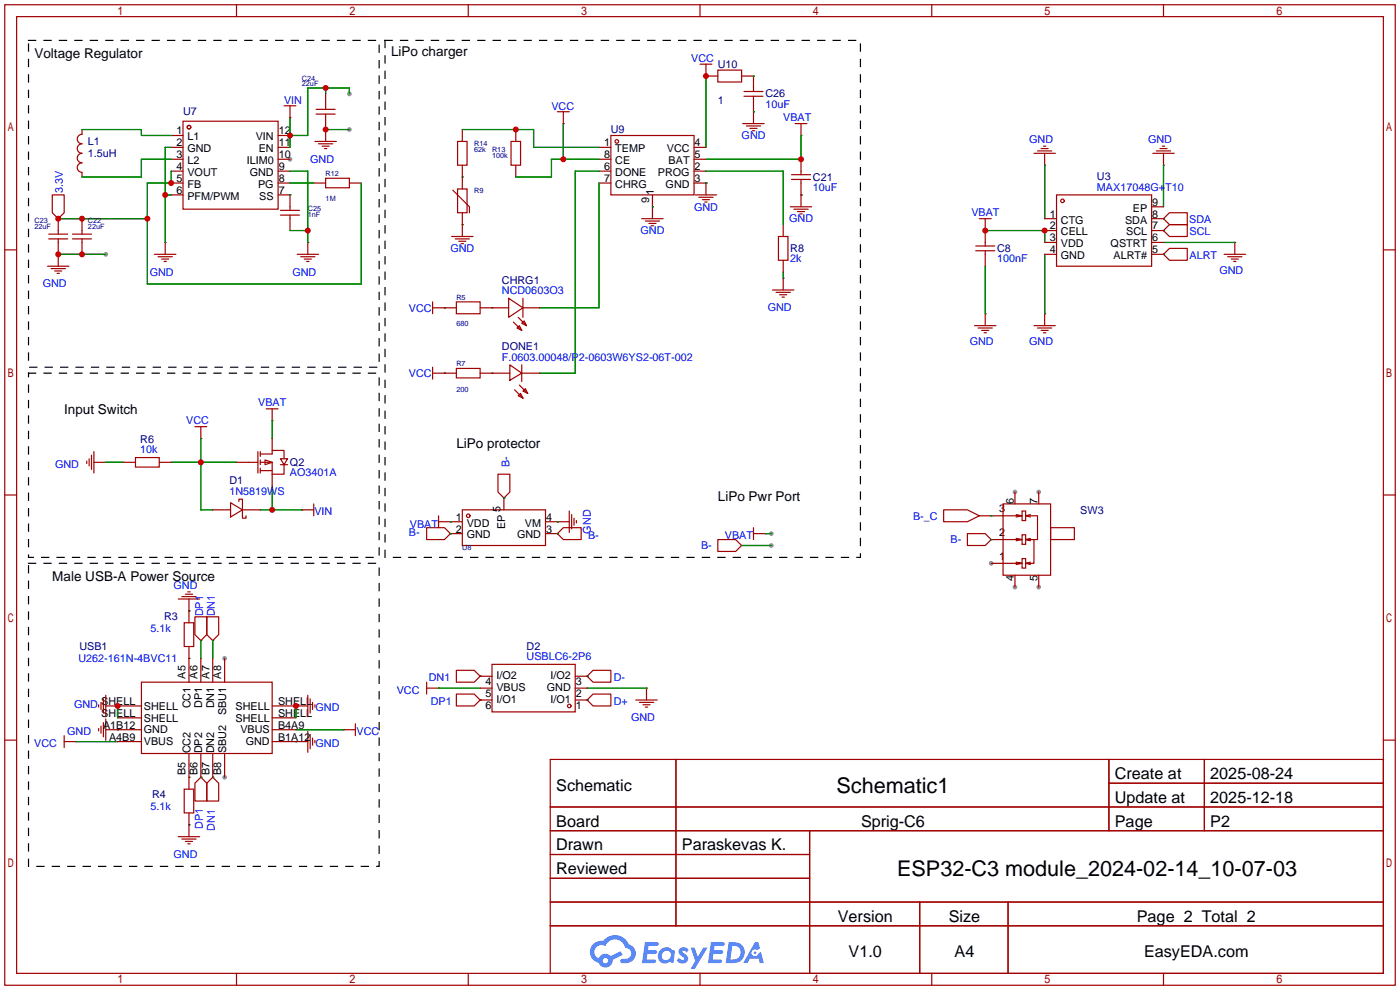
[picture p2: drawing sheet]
<svg xmlns="http://www.w3.org/2000/svg" width="299mm" height="212mm" viewBox="0 0 299 212" stroke-linecap="round" stroke-linejoin="round" font-family="sans-serif">
<g fill="#999">
<circle cx="62" cy="34" r=".51"/>
<circle cx="48" cy="140.7" r=".51"/>
<circle cx="48" cy="166.1" r=".51"/>
<circle cx="222" cy="125.5" r=".51"/>
<circle cx="216.9" cy="125.5" r=".51"/>
<circle cx="211.8" cy="120.4" r=".51"/>
<circle cx="222" cy="105.2" r=".51"/>
<circle cx="216.9" cy="105.2" r=".51"/>
<circle cx="164.8" cy="114" r=".51"/>
<circle cx="74.7" cy="20.1" r=".51"/>
<circle cx="22.6" cy="54.4" r=".51"/>
<circle cx="164.8" cy="116.6" r=".51"/>
<circle cx="74.7" cy="27.7" r=".51"/>
</g>
<g fill="none" stroke="#a10000" stroke-width=".25">
<path d="M1 1h297.2v209.6h-297.2zM3.6 3.6h292.1v204.4h-292.1zM50.5 1v2.6M100.1 1v2.6M149.6 1v2.6M199.1 1v2.6M248.7 1v2.6M1 53.4h2.6M295.7 53.4h2.5M1 105.8h2.6M295.7 105.8h2.5M1 158.2h2.6"/>
<path d="M295.7 158.2h2.5M117.6 162.3h178.1v45.7h-178.1zM117.6 172.5h178.1M117.6 177.5h178.1M144.5 162.3v35.6M173 177.5v30.5M237 162.3v15.2M237 167.4h58.7M257.4 162.3v15.2M117.6 182.6h55.4M117.6 192.8h178.1M117.6 187.7h55.4"/>
<path d="M117.6 197.9h178.1M196.6 192.8v15.2M215.4 192.8v15.2M50.5 208v2.6M100.1 208v2.6M149.6 208v2.6M199.1 208v2.6M248.7 208v2.6"/>
</g>
<g fill="#5487ff">
<path d="M145.3 202.7a1.3 1.3 0 0 1 1.9 .3l-.4 .6a.54 .54 0 0 0-.9-.2l.1 .2a1.34 1.34 0 0 1 .9 1.8 1.47 1.47 0 0 1-2.3-.1l.5-.6 .8 .5a.31 .31 0 0 0 .4-.3 .31 .31 0 0 0-.3-.4 1.12 1.12 0 0 1-.7-1.8z"/>
<path d="M147.6 202.5h.9l.6 2 1.2-2h.9l-2.7 4.6h-.9l1-1.7z"/>
<path d="M137.8 201.4h1.7a1.31 1.31 0 0 1 1.2 .2 .4 .4 0 0 1-.3 .5l-1.8 .1-.1 .9h1.6a.4 .4 0 0 1 .4 .4 .4 .4 0 0 1-.5 .4h-1.6l-.2 1.2h1.4a.46 .46 0 0 1 .5 0 .46 .46 0 0 1 .1 .5l-.4 .2h-2.6z"/>
<path d="M151.9 201.4h1.7a1.32 1.32 0 0 1 1.2 .2 .39 .39 0 0 1-.3 .5l-1.8 .1-.1 .9h1.6a.4 .4 0 0 1 .4 .4 .4 .4 0 0 1-.4 .4h-1.7l-.2 1.2h1.4a.46 .46 0 0 1 .5 0 .46 .46 0 0 1 .1 .5l-.4 .2h-2.6z"/>
<path d="M161.3 201.4h.8l.3 1.3-.6 .4a.75 .75 0 0 0-1.1 .3 .75 .75 0 0 0 .5 1 .75 .75 0 0 0 .9-.7l.5-.2 .6 2.3h-.8l-.3-.9h-1.8l-.5 .9h-1z"/>
<path d="M155.7 201.4l-.6 4.4h1.5a2.27 2.27 0 0 0 2.6-2.2 2.27 2.27 0 0 0-2.7-2.2zM156.5 202.1a1.5 1.5 0 0 1 1.8 1.6 1.5 1.5 0 0 1-1.9 1.4h-.3z"/>
<path d="M141.2 203a1.6 1.6 0 0 0-.3 2.3 1.6 1.6 0 0 0 2.3 .2l.7 .3 .3-2.4-.1-.3-.5-.1a1.58 1.58 0 0 0-2.4 0zM141.8 203.5a.98 .98 0 0 1 1.6 .4 .98 .98 0 0 1-1.1 1.3 .94 .94 0 0 1-.9-.7 .94 .94 0 0 1 .4-1z"/>
<path d="M126.8 201.8a2.37 2.37 0 0 0 1.1 4 1.54 1.54 0 0 0 1.8 1 1.54 1.54 0 0 0 1.2-1.6l2.2-1.1-.5-.8-2 1a1.57 1.57 0 0 0-2.7 .5 1.5 1.5 0 0 1-.7-2.1 1.5 1.5 0 0 1 2.2-.5 2.23 2.23 0 0 1 2.3-1.4 2.23 2.23 0 0 1 2 1.8 1.16 1.16 0 0 1 1.2 1.1 1.16 1.16 0 0 1-1.1 1.2h-.7a.47 .47 0 0 0-.5 .4 .47 .47 0 0 0 .4 .5 2.17 2.17 0 0 0 2.5-.9 2.17 2.17 0 0 0-.3-2.7l-.8-.4a3.2 3.2 0 0 0-5.5-.7l-1.1 .1zM128.8 205.3a.6 .6 0 0 1 1.2 0 .6 .6 0 0 1-1.2 0z"/>
<circle cx="161.4" cy="203.6" r=".28"/>
</g>
<g fill="none" stroke="#a10000" stroke-width=".25">
<path d="M149.6 13.7h2.5M150.9 16.3h.1M150.9 13.7v2.6M150.9 16.3h2.5M153.4 15h5.1v2.5h-5.1zM158.5 16.3h2.5v3.3M159 19.6h4.1M17.5 27.7v1a1.02 1.02 0 0 0-1 1 1.02 1.02 0 0 0 1 1 1.02 1.02 0 0 0-1 1.1 1.02 1.02 0 0 0 1 1 1.02 1.02 0 0 0-1 1 1.02 1.02 0 0 0 1 1 1.02 1.02 0 0 0-1 1 1.02 1.02 0 0 0 1 1v1M36.6 29h2.5M36.6 31.5h2.5M36.6 34h2.5M36.6 36.6h2.5"/>
<path d="M36.6 39.1h2.5M39.1 25.9h20.3v18.8h-20.3zM59.4 29h2.6M59.4 31.5h2.6M59.4 34h2.6M59.4 36.6h2.6M59.4 39.1h2.6M60.7 22.6h2.5M62 25.1h.1M62 22.6v2.5M67.1 39.1h2.5M67.3 30.2h4.6"/>
<path d="M67.6 24.4h4M67.6 23.4h4M68.1 30.7h3M68.8 31.2h1.6M69.3 31.8h.5M69.6 38.1h5.1v2h-5.1zM69.6 27.7h.1M69.6 20.1v3.3M69.6 24.4v5.8M74.7 39.1h2.5M97.8 30.2h2v5.1h-2zM98.8 27.7v2.5"/>
<path d="M98.8 35.3v5.1M109.2 30.2h2.1v5.1h-2.1zM110.2 27.7v2.5M110.2 35.3v2.5M119.1 23.9h2.6M120.4 26.4h.1M120.4 23.9v2.5M128 31.5h2.6M128 34h2.6M128 36.6h2.6M128 39.1h2.6M130.6 29h17.7v12.7h-17.7z"/>
<path d="M148.3 31.5h2.6M148.3 34h2.6M148.3 36.6h2.6M148.3 39.1h2.6M150.9 39.1h.1M150.9 39.1v2.6M158.7 26.4h4.6M159 20.6h4.1M159.5 26.9h3.1M160.3 27.4h1.5M160.8 27.9h.5M161 23.9h.1"/>
<path d="M161 20.6v5.8M169.2 38.4h4M169.2 37.3h4M169.9 26.4h2.6M171.2 29h.1M171.2 26.4v2.6M171.2 34v3.3M171.2 38.4v5.8M221 32.8h4.6M221.7 32.3h3.1M222.5 31.8h1.5M223 31.2h.5"/>
<path d="M223.3 35.3h.1M223.3 32.8v2.5M246.4 32.8h4.6M247.1 32.3h3.1M247.9 31.8h1.5M248.4 31.2h.5M248.7 35.3h.1M248.7 32.8v2.5M10.2 56.9h4.5M10.4 51.1h4.1M10.4 50h4.1M10.9 57.4h3.1"/>
<path d="M11.2 41.7h2.5v3.8l-1.3 1.2-1.2-1.2zM11.7 57.9h1.5M12.2 58.4h.5M12.4 54.4h.1M12.4 46.7h.1M12.4 46.7v3.3M12.4 51.1v5.8M15.5 51.1h4.1M15.5 50h4.1M17.5 46.7v3.3M17.5 51.1v3.3M33 54.4h4.6"/>
<path d="M33.8 54.9h3M34.5 55.4h1.6M35.1 55.9h.5M35.3 51.8h.1M35.3 51.8v2.6M36.6 41.7h2.5M59.4 41.7h2.6v3.3M59.9 46h4.1M59.9 45h4.1M62 46v3.3M63.5 54.4h4.6M64.3 54.9h3"/>
<path d="M65 55.4h1.5M65.5 55.9h.5M65.8 51.8h.1M65.8 51.8v2.6M96.5 50.5h4.6M96.8 40.6l3.5 3.6v1.3M97.3 51.1h3M97.8 40.4h2v5.1h-2zM98 51.6h1.6M98.6 52.1h.5M98.8 48h.1M98.8 45.5v5"/>
<path d="M137.2 46.7h4.5M137.9 47.2h3.1M138.7 47.8h1.5M139.2 48.3h.5M139.4 44.2h.1M139.4 41.7v5M148.6 41.7h4.6M149.4 42.2h3M150.1 42.7h1.5M150.6 43.2h.5M166.4 50.5h2v5.1h-2zM167.4 59.4h.1"/>
<path d="M167.4 48v2.5M167.4 55.6v2.6M167.4 59.4v2.6M168.9 44.2h4.6M169.7 44.7h3M170.4 45.2h1.6M170.9 45.7h.5M171.2 41.7h.1M208.5 53.6h4.1M208.5 52.6h4.1M209.3 46.7h2.5M210.6 49.3h.1"/>
<path d="M210.6 46.7v5.9M210.6 53.6v3.3M223.3 46.7h2.5M223.3 54.4h2.5M223.3 49.3h2.5M223.3 51.8h2.5M225.8 41.7h20.3v15.2h-20.3zM246.1 44.2h2.6M246.1 46.7h2.6M246.1 54.4h2.6M246.1 49.3h2.6M246.1 51.8h2.6"/>
<path d="M248.7 46.7h.1M248.7 49.3h.1M248.7 54.4h.1M249.9 45.5h3.8v2.5h-3.8l-1.2-1.3zM249.9 48h3.8v2.5h-3.8l-1.2-1.2zM249.9 53.1h3.8v2.5h-3.8l-1.2-1.2zM261.6 54.4h4.6M262.4 54.9h3M263.1 55.4h1.6M263.7 55.9h.5M263.9 51.8h.1M263.9 51.8v2.6"/>
<path d="M92.5 65.8h5M92.5 64.5v2.6M92.5 78.5v2.5M92.5 79.8h5M95 65.8h.1M95 79.8h.1M97.5 64.5h5.1v2.6h-5.1zM97.5 78.7h5.1v2.1h-5.1zM102.6 65.8h6.1M102.6 79.8h6.4M108.7 63.8l3.1 2-3.1 2zM109 78l2.5 1.8-2.5 1.5z"/>
<path d="M109.7 68.8l1.8 1.8M110.5 70.1l.5-.5 .5 1zM110.7 67.8l1.8 1.8M111.5 69.1l.5-.5 .5 1zM111.5 79.8h3.8M111.5 78v3.5M111.8 65.8h3.5M111.8 63.8v4M165.1 62h4.6M165.9 62.5h3M166.6 63h1.5M167.1 63.5h.5"/>
<path d="M208.3 69.6h4.6M209 70.1h3.1M209.8 70.6h1.5M210.3 71.1h.5M210.6 67.1h.1M210.6 67.1v2.5M221 69.6h4.6M221.7 70.1h3.1M222.5 70.6h1.5M223 71.1h.5M223.3 67.1h.1M223.3 67.1v2.5"/>
<path d="M18.5 98.6v.5M19 98v1.6M19.6 97.3v3M20.1 98.8h2.5M20.1 96.5v4.6M22.6 98.8h.1M26.4 98.8h2.6M29 97.8h5v2h-5zM34 98.8h2.6M41.7 91.2h2.5M42.9 93.7h.1M42.9 91.2v2.5"/>
<path d="M50.5 98.8h4.6M55.1 96.5v4.6M55.6 97h2.6v-.7h2.5v1.7M55.6 98.8h2.6v2.5M55.6 96.5v1M55.6 98.3v1M56.6 98.3l1.6 .5-1.6 .5zM56.9 87.4h2.5M58.2 89.9h.1M58.2 87.4v2.5M58.2 93.7v2.6M59.9 98h1.6l-.8 1.3z"/>
<path d="M59.9 99.3h1.6M60.7 99.3v2h-2.5M110 83.3l1.8 1.8M111 82.3l1.8 1.8M111.3 84.1l.5 1-1.1-.5zM111.8 83.6l.5-.5 .5 1zM45.5 109h3.8M49.3 107.4l2.5 1.6-2.5 1.5zM51.1 107.2v-.5h.7v4h.8v-.5M51.8 109h3.8M55.6 100.6h2.6M55.6 100.1v1"/>
<path d="M58.2 101.3v2.6M64.5 109h.1M64.5 109h2.6M67.1 107.7v2.5M91.2 112.8h3.8l1.3 1.2-1.3 1.3h-3.8zM93.7 111.5h5.1M93.7 110.2v2.6M96.3 114h.1M96.3 111.5h.1M96.3 114h2.5M98.8 109h17.8v7.6h-17.8zM106.4 101.3h2.6v3.9l-1.3 1.2-1.3-1.2z"/>
<path d="M107.7 106.4h.1M107.7 106.4v2.6M116.6 114h2.5M116.6 111.5h5.1M119.1 114l1.3-1.2h3.8v2.5h-3.8zM119.1 114h.1M119.1 111.5h.1M121.7 109.2v4.6M122.2 110v3M122.7 110.7v1.6M123.2 111.3v.5M153.4 115.3h3.8l1.3 1.3-1.3 1.3h-3.8z"/>
<path d="M158.5 116.6h.1M161 114h2.6M161 112.8v2.5M163.6 114h.1M201.7 109h5.1l2.5 1.2-2.5 1.3h-5.1zM206.8 114h3.8l1.2 1.3-1.2 1.3h-3.8zM211.8 115.3h.1M214.4 107.7h10.1v15.2h-10.1zM216.9 105.2v2.5M217.2 110l1.2 .2h-9.1M217.2 115.1l1.2 .2h-6.6M218.4 109.2h.8v2.1h-.8z"/>
<path d="M218.4 114.3h.8v2h-.8zM218.4 119.4h.8v2h-.8zM218.4 110.2l-1.2 .3M218.4 115.3l-1.2 .3M219.2 110.2h2.5v5.1h-2.5l1 .3M219.2 110.2l1 .3M220.2 110l-1 .2M220.2 115.1l-1 .2M221 115.3v5.1h-1.8l1 .2M222 105.2v2.5M224.5 112.8h5.1v2.5h-5.1zM38.1 128h4.6"/>
<path d="M38.9 127.5h3M39.4 133.1h2v5.1h-2zM39.6 127h1.5M40.1 126.5h.5M40.4 130.6h.1M40.4 128v5.1M40.4 138.2v7.6M41.7 131.8h2.5v3.8l-1.3 1.3-1.2-1.3zM42.9 136.9h.1M44.2 131.8h2.5v3.8l-1.2 1.3-1.3-1.3zM45.5 136.9h.1M216.9 122.9v2.6"/>
<path d="M217.2 120.1l1.2 .3h-6.6M218.4 120.4l-1.2 .2M220.2 120.1l-1 .3M222 122.9v2.6M13.7 158.5h2.6M13.7 157.2v2.6M16.3 158.5h.1M21.1 150.6v.5M21.1 155.7v.5M21.6 150.1v1.5M21.6 155.2v1.5M22.1 149.4v3"/>
<path d="M22.1 154.4v3.1M22.6 156h7.6M22.6 148.6v4.6M22.6 153.7v4.5M22.6 150.9h7.6M25.1 156h.1M25.1 150.9h.1M25.1 158.5h5.1M25.1 153.4h5.1M30.2 145.8h28v15.2h-28zM42.9 140.7v5.1M45.5 140.7v5.1"/>
<path d="M48 140.7v5.1M58.2 158.5h7.6M58.2 156h5M58.2 153.4h5M58.2 150.9h7.6M63.2 158.5h.1M63.2 150.9h.1M65.8 148.6v4.6M65.8 156.2v4.6M66.3 149.4v3M66.3 157v3M66.8 150.1v1.5"/>
<path d="M66.8 157.7v1.6M67.3 150.6v.5M67.3 158.2v.6M73.4 156h.1M73.4 156h2.5M75.9 154.7v2.5M91.2 147.1h2.5M91.2 145.8v2.5M93.7 147.1h.1M97.5 143.3h3.8l1.3 1.2-1.3 1.3h-3.8zM97.5 148.3h3.8l1.3 1.3-1.3 1.3h-3.8zM102.6 144.5h.1"/>
<path d="M102.6 149.6h.1M102.6 147.1h2.6M102.6 149.6h2.6M102.6 144.5h2.6M105.2 142h17.7v10.1h-17.7zM122.9 147.1h2.6M122.9 149.6h2.6M122.9 144.5h2.6M125.5 144.5l1.2-1.2h3.9v2.5h-3.9zM125.5 144.5h.1M125.5 149.6l1.2-1.3h3.9v2.6h-3.9zM125.5 149.6h.1"/>
<path d="M135.9 149.6h4.6M136.7 150.1h3M137.4 150.6h1.5M137.9 151.1h.5M138.2 147.1h.1M138.2 147.1v2.5M38.1 178.8h4.6M38.9 179.3h3M39.4 168.7h2v5h-2zM39.6 179.8h1.5M40.4 176.3h.1M40.4 161v7.7"/>
<path d="M40.4 173.7v5.1M42.9 166.1l1.3 1.3v3.8h-2.5v-3.8zM42.9 166.1h.1M42.9 161v5.1M45.5 166.1l1.2 1.3v3.8h-2.5v-3.8zM45.5 166.1h.1M45.5 161v5.1M48 161v5.1M40.1 180.3h.5"/>
<circle cx="40.4" cy="27.2" r=".38"/>
<circle cx="131.8" cy="30.2" r=".38"/>
<circle cx="227.1" cy="42.9" r=".38"/>
<circle cx="100.1" cy="110.2" r=".38"/>
<circle cx="121.7" cy="150.9" r=".38"/>
</g>
<path d="M6.1 8.6h74.9v69.9h-74.9zM82.3 8.6h101.6v110.5h-101.6zM6.1 79.8h74.9v39.3h-74.9zM6.1 120.4h74.9v64.8h-74.9z" fill="none" stroke="#000" stroke-width=".25" stroke-dasharray="1.5 1.8"/>
<g fill="none" stroke="#008700" stroke-width=".25">
<path d="M69.6 18.8v1.3M150.9 16.3v15.2M161 16.3h.1M17.5 27.7h12.7v1.3h6.4M36.6 34h-6.4v3.8h-12.7M36.6 31.5h-1.3v20.3M36.6 36.6v2.5h-5.1v21.6h45.7v-21.6M62 25.1v6.4M62 36.6h3.8v15.2M62 39.1h5.1M69.6 27.7h5.1M74.7 20.1v-1.3h-8.9v10.2h-3.8"/>
<path d="M98.8 37.8h.1M98.8 27.7h15.2v3.8h14M120.4 26.4v7.6M128 34h-10.1v3.8h-7.7M128 36.6h-5.1v43.2h-7.6M128 39.1v26.7h-12.7M150.9 39.1h.1M150.9 36.6h16.5v11.4M161 23.9h.1M171.2 29v5h-20.3M223.3 35.3v11.4M248.7 35.3v8.9"/>
<path d="M12.4 46.7h19.1M12.4 54.4h10.2M35.3 41.7h1.3M62 41.7h.1M62 49.3h3.8M98.8 48h.1M139.4 44.2h.1M167.4 58.2v1.2M171.2 41.7h.1M210.6 49.3h12.7v2.5M210.6 56.9v10.2M223.3 54.4v12.7"/>
<path d="M248.7 54.4h.1M248.7 49.3h.1M248.7 46.7h.1M248.7 51.8h15.2M95 65.8h.1M95 79.8h.1M105.2 79.8h.1M105.2 65.8h.1M22.6 98.8h3.8M36.6 98.8h13.9M42.9 93.7v15.3h2.6M58.2 89.9v3.8"/>
<path d="M55.6 109h8.9M58.2 103.9v5.1M96.3 114h.1M96.3 111.5h.1M107.7 106.4h.1M119.1 114h.1M119.1 111.5h.1M158.5 116.6h6.3M163.6 114h1.2M211.8 115.3h.1M211.8 110.2h.1M40.4 130.6h.1"/>
<path d="M42.9 136.9v3.8M45.5 136.9v3.8M16.3 158.5h8.8M25.1 156h.1M25.1 150.9v2.5M40.4 140.7h.1M63.2 158.5h.1M63.2 156h10.2M63.2 150.9v2.5M93.7 147.1h8.9M102.6 144.5h.1M102.6 149.6h.1"/>
<path d="M125.5 144.5h.1M125.5 149.6h.1M125.5 147.1h12.7M40.4 166.1h.1M40.4 176.3h.1M42.9 166.1h.1M45.5 166.1h.1"/>
</g>
<g fill="#c00">
<circle cx="42.9" cy="98.8" r=".63"/>
<circle cx="58.2" cy="109" r=".63"/>
<circle cx="171.2" cy="34" r=".63"/>
<circle cx="150.9" cy="16.3" r=".63"/>
<circle cx="223.3" cy="49.3" r=".63"/>
<circle cx="210.6" cy="49.3" r=".63"/>
<circle cx="35.3" cy="41.7" r=".63"/>
<circle cx="62" cy="29" r=".63"/>
<circle cx="69.6" cy="18.8" r=".63"/>
<circle cx="65.8" cy="49.3" r=".63"/>
<circle cx="31.5" cy="46.7" r=".63"/>
<circle cx="12.4" cy="46.7" r=".63"/>
<circle cx="17.5" cy="46.7" r=".63"/>
<circle cx="36.6" cy="39.1" r=".63"/>
<circle cx="17.5" cy="54.4" r=".63"/>
<circle cx="12.4" cy="54.4" r=".63"/>
<circle cx="120.4" cy="34" r=".63"/>
<circle cx="110.2" cy="27.7" r=".63"/>
<circle cx="63.2" cy="150.9" r=".63"/>
<circle cx="25.1" cy="150.9" r=".63"/>
<circle cx="69.6" cy="27.7" r=".63"/>
</g>
<g font-size="4.6">
<text x="178.8" y="169.4">Schematic1</text>
<text x="191.7" y="187.2">ESP32-C3 module_2024-02-14_10-07-03</text>
</g>
<g font-size="3.5">
<text x="238.3" y="166.5">Create at</text>
<text x="258.7" y="166.5">2025-08-24</text>
<text x="118.9" y="169.1">Schematic</text>
<text x="238.3" y="171.6">Update at</text>
<text x="258.7" y="171.6">2025-12-18</text>
<text x="118.9" y="176.7">Board</text>
<text x="184" y="176.7">Sprig-C6</text>
<text x="238.3" y="176.7">Page</text>
<text x="258.7" y="176.7">P2</text>
<text x="118.9" y="181.8">Drawn</text>
<text x="145.7" y="181.8">Paraskevas K.</text>
<text x="118.9" y="186.8">Reviewed</text>
<text x="179.1" y="197">Version</text>
<text x="202.8" y="197">Size</text>
<text x="243" y="197">Page 2 Total 2</text>
<text x="181.4" y="204.6">V1.0</text>
<text x="204" y="204.6">A4</text>
<text x="244.5" y="204.6">EasyEDA.com</text>
</g>
<g font-size="2.9">
<text x="83.6" y="11.9">LiPo charger</text>
<text x="7.4" y="12.3">Voltage Regulator</text>
<text x="13.7" y="88.5">Input Switch</text>
<text x="97.5" y="95.7">LiPo protector</text>
<text x="153.4" y="107.1">LiPo Pwr Port</text>
<text x="11.2" y="124.1">Male USB-A Power Source</text>
</g>
<g font-size="2.3" fill="#00f">
<text x="147.8" y="13.2">VCC</text>
<text x="60.7" y="22.1">VIN</text>
<text x="117.9" y="23.4">VCC</text>
<text x="163.6" y="23">10uF</text>
<text x="158.5" y="29.8">GND</text>
<text x="167.4" y="26">VBAT</text>
<text x="66.3" y="34.8">GND</text>
<text x="220" y="30.6">GND</text>
<text x="245.4" y="30.6">GND</text>
<text x="13.4" y="41.2" transform="rotate(-90 13.4 41.2)">3.3V</text>
<text x="173.7" y="40.8">10uF</text>
<text x="234.5" y="40.8">MAX17048G+T10</text>
<text x="148.3" y="45">GND</text>
<text x="168.7" y="47.5">GND</text>
<text x="207.6" y="46.1">VBAT</text>
<text x="254.2" y="47.7">SDA</text>
<text x="96.3" y="53.9">GND</text>
<text x="136.9" y="50.1">GND</text>
<text x="254.3" y="50.2">SCL</text>
<text x="32" y="58.9">GND</text>
<text x="62.5" y="58.9">GND</text>
<text x="168.9" y="56.1">2k</text>
<text x="213.1" y="56.1">100nF</text>
<text x="254.2" y="55.3">ALRT</text>
<text x="260.6" y="58.6">GND</text>
<text x="9.1" y="61.4">GND</text>
<text x="107.3" y="62.9">NCD0603O3</text>
<text x="87.4" y="66.6">VCC</text>
<text x="164.1" y="66.5">GND</text>
<text x="107.3" y="77.1">F.0603.00048/P2-0603W6YS2-06T-002</text>
<text x="207.3" y="73.8">GND</text>
<text x="220" y="73.8">GND</text>
<text x="87.4" y="80.6">VCC</text>
<text x="55.2" y="86.7">VBAT</text>
<text x="39.8" y="90.6">VCC</text>
<text x="11.8" y="100">GND</text>
<text x="30" y="96.9">10k</text>
<text x="62" y="101.8">AO3401A</text>
<text x="108.9" y="99.9" transform="rotate(-90 108.9 99.9)">B-</text>
<text x="49" y="105.8">1N5819WS</text>
<text x="67.2" y="110.1">VIN</text>
<text x="87.6" y="112.7">VBAT</text>
<text x="195.1" y="111">B-_C</text>
<text x="87.4" y="114.5">B-</text>
<text x="125.7" y="115.2">B-</text>
<text x="126.3" y="114" transform="rotate(-90 126.3 114)">GND</text>
<text x="149.8" y="117.4">B-</text>
<text x="154.9" y="115.3">VBAT</text>
<text x="203.2" y="116.1">B-</text>
<text x="37.1" y="125.9">GND</text>
<text x="43.4" y="131.8" transform="rotate(-90 43.4 131.8)">DP1</text>
<text x="45.9" y="131.8" transform="rotate(-90 45.9 131.8)">DN1</text>
<text x="32.2" y="135.1">5.1k</text>
<text x="16.8" y="141.4">U262-161N-4BVC11</text>
<text x="112.5" y="141.1">USBLC6-2P6</text>
<text x="84.8" y="148.2">VCC</text>
<text x="91.6" y="145.5">DN1</text>
<text x="131.2" y="145.6">D-</text>
<text x="15.8" y="151.3">GND</text>
<text x="67.4" y="152.1">GND</text>
<text x="92.1" y="150.6">DP1</text>
<text x="131.2" y="150.6">D+</text>
<text x="134.9" y="154.2">GND</text>
<text x="7.3" y="159.7">VCC</text>
<text x="14.4" y="157.1">GND</text>
<text x="67.4" y="159.7">GND</text>
<text x="76.2" y="157.1">VCC</text>
<text x="32.2" y="173.2">5.1k</text>
<text x="43.4" y="177.1" transform="rotate(-90 43.4 177.1)">DP1</text>
<text x="45.9" y="177.5" transform="rotate(-90 45.9 177.5)">DN1</text>
<text x="37.1" y="183.3">GND</text>
</g>
<g font-size="2.3" fill="#000080">
<text x="153.4" y="14.5">U10</text>
<text x="153.4" y="22.1">1</text>
<text x="163.6" y="20.8">C26</text>
<text x="39.1" y="24.7">U7</text>
<text x="130.6" y="28.5">U9</text>
<text x="18.8" y="31">L1</text>
<text x="18.8" y="33.6">1.5uH</text>
<text x="173.7" y="38.6">C21</text>
<text x="234.5" y="38.5">U3</text>
<text x="168.9" y="53.8">R8</text>
<text x="213.1" y="53.8">C8</text>
<text x="107.3" y="60.6">CHRG1</text>
<text x="107.3" y="74.8">DONE1</text>
<text x="30" y="94.6">R6</text>
<text x="62" y="99.6">Q2</text>
<text x="49" y="103.5">D1</text>
<text x="230.9" y="109.8">SW3</text>
<text x="35.1" y="132.5">R3</text>
<text x="17" y="138.9">USB1</text>
<text x="112.5" y="138.8">D2</text>
<text x="32.5" y="170.6">R4</text>
</g>
<g font-size="2.3">
<text x="37.7" y="28.7">1</text>
<text x="40.1" y="30">L1</text>
<text x="54.6" y="30">VIN</text>
<text x="59.6" y="28.7">12</text>
<text x="37.7" y="31.3">2</text>
<text x="37.7" y="33.8">3</text>
<text x="40.1" y="32.5">GND</text>
<text x="40.1" y="35.1">L2</text>
<text x="52.7" y="35.1">ILIM0</text>
<text x="55.3" y="32.5">EN</text>
<text x="59.6" y="33.8">10</text>
<text x="59.6" y="31.3">11</text>
<text x="129.1" y="31.3">1</text>
<text x="129.1" y="33.8">8</text>
<text x="131.5" y="32.5">TEMP</text>
<text x="131.5" y="35.1">CE</text>
<text x="142.5" y="32.5">VCC</text>
<text x="142.9" y="35.1">BAT</text>
<text x="148.5" y="31.3">4</text>
<text x="148.5" y="33.8">5</text>
<text x="37.7" y="36.3">4</text>
<text x="37.7" y="38.9">5</text>
<text x="37.7" y="41.4">6</text>
<text x="40.1" y="37.6">VOUT</text>
<text x="40.1" y="40.2">FB</text>
<text x="53.4" y="37.6">GND</text>
<text x="55.2" y="40.2">PG</text>
<text x="59.6" y="41.4">7</text>
<text x="59.6" y="38.9">8</text>
<text x="59.6" y="36.3">9</text>
<text x="129.1" y="36.3">6</text>
<text x="129.1" y="38.9">7</text>
<text x="131.5" y="37.6">DONE</text>
<text x="131.5" y="40.2">CHRG</text>
<text x="139.7" y="41.6" transform="rotate(-90 139.7 41.6)">1</text>
<text x="140.6" y="37.6">PROG</text>
<text x="142.3" y="40.2">GND</text>
<text x="148.5" y="36.3">2</text>
<text x="148.5" y="38.9">3</text>
<text x="40.1" y="42.7">PFM/PWM</text>
<text x="55.4" y="42.7">SS</text>
<text x="138.7" y="43.4" transform="rotate(-90 138.7 43.4)">9</text>
<text x="224.4" y="46.5">1</text>
<text x="226.7" y="47.8">CTG</text>
<text x="240.4" y="47.8">SDA</text>
<text x="242.1" y="45.2">EP</text>
<text x="246.3" y="46.5">8</text>
<text x="246.3" y="44">9</text>
<text x="224.4" y="49">2</text>
<text x="224.4" y="51.6">3</text>
<text x="226.7" y="50.3">CELL</text>
<text x="226.7" y="52.9">VDD</text>
<text x="237.4" y="52.9">QSTRT</text>
<text x="240.7" y="50.3">SCL</text>
<text x="246.3" y="51.6">6</text>
<text x="246.3" y="49">7</text>
<text x="224.4" y="54.1">4</text>
<text x="226.7" y="55.4">GND</text>
<text x="238" y="55.4">ALRT#</text>
<text x="246.3" y="54.1">5</text>
<text x="216.7" y="107.7" transform="rotate(-90 216.7 107.7)">6</text>
<text x="221.8" y="107.7" transform="rotate(-90 221.8 107.7)">7</text>
<text x="97.4" y="111.3">1</text>
<text x="97.4" y="113.8">2</text>
<text x="99.7" y="112.5">VDD</text>
<text x="107" y="109.5" transform="rotate(-90 107 109.5)">5</text>
<text x="108" y="113" transform="rotate(-90 108 113)">EP</text>
<text x="112.2" y="112.5">VM</text>
<text x="116.7" y="113.8">3</text>
<text x="116.7" y="111.3">4</text>
<text x="213.6" y="109.5">3</text>
<text x="99.7" y="115.1">GND</text>
<text x="110.5" y="115.1">GND</text>
<text x="213.6" y="114.6">2</text>
<text x="213.6" y="119.7">1</text>
<text x="216.7" y="124.2" transform="rotate(-90 216.7 124.2)">4</text>
<text x="221.8" y="124.2" transform="rotate(-90 221.8 124.2)">5</text>
<text x="39.7" y="145" transform="rotate(-90 39.7 145)">A5</text>
<text x="42.2" y="145" transform="rotate(-90 42.2 145)">A6</text>
<text x="44.7" y="145" transform="rotate(-90 44.7 145)">A7</text>
<text x="47.3" y="145" transform="rotate(-90 47.3 145)">A8</text>
<text x="103.7" y="146.4">4</text>
<text x="103.7" y="148.9">5</text>
<text x="106.1" y="145.1">I/O2</text>
<text x="106.1" y="147.6">VBUS</text>
<text x="116.9" y="147.6">GND</text>
<text x="117.6" y="145.1">I/O2</text>
<text x="123.1" y="148.9">2</text>
<text x="123.1" y="146.4">3</text>
<text x="21.6" y="153.2">SHELL</text>
<text x="21.6" y="150.6">SHELL</text>
<text x="22" y="155.7">A1B12</text>
<text x="30.7" y="154.2">SHELL</text>
<text x="30.7" y="151.7">SHELL</text>
<text x="40.7" y="151.4" transform="rotate(-90 40.7 151.4)">CC1</text>
<text x="43.2" y="151.3" transform="rotate(-90 43.2 151.3)">DP1</text>
<text x="45.8" y="151.4" transform="rotate(-90 45.8 151.4)">DN1</text>
<text x="48.3" y="152.8" transform="rotate(-90 48.3 152.8)">SBU1</text>
<text x="50.3" y="154.2">SHELL</text>
<text x="50.3" y="151.7">SHELL</text>
<text x="59.4" y="155.7">B4A9</text>
<text x="59.4" y="153.2">SHELL</text>
<text x="59.4" y="150.6">SHELL</text>
<text x="103.7" y="151.5">6</text>
<text x="106.1" y="150.2">I/O1</text>
<text x="117.6" y="150.2">I/O1</text>
<text x="123.1" y="151.5">1</text>
<text x="23.3" y="158.3">A4B9</text>
<text x="30.7" y="156.7">GND</text>
<text x="30.7" y="159.3">VBUS</text>
<text x="40.7" y="161" transform="rotate(-90 40.7 161)">CC2</text>
<text x="43.2" y="161" transform="rotate(-90 43.2 161)">DP2</text>
<text x="45.8" y="161" transform="rotate(-90 45.8 161)">DN2</text>
<text x="48.3" y="161" transform="rotate(-90 48.3 161)">SBU2</text>
<text x="51.4" y="156.7">VBUS</text>
<text x="52.5" y="159.3">GND</text>
<text x="59.4" y="158.3">B1A12</text>
<text x="39.7" y="165.6" transform="rotate(-90 39.7 165.6)">B5</text>
<text x="42.2" y="165.6" transform="rotate(-90 42.2 165.6)">B6</text>
<text x="44.7" y="165.6" transform="rotate(-90 44.7 165.6)">B7</text>
<text x="47.3" y="165.6" transform="rotate(-90 47.3 165.6)">B8</text>
</g>
<g font-size="1.6" fill="#000080">
<text x="64.5" y="17.2">C24</text>
<text x="64.5" y="18.5">22uF</text>
<text x="101.3" y="31.2">R14</text>
<text x="101.3" y="32.5">62k</text>
<text x="105.2" y="32.5">R13</text>
<text x="105.2" y="33.7">100k</text>
<text x="69.6" y="37.5">R12</text>
<text x="101.3" y="41.3">R9</text>
<text x="7.4" y="47.7">C23</text>
<text x="18.8" y="47.7">C22</text>
<text x="65.8" y="45.2">C25</text>
<text x="65.8" y="46.4">1nF</text>
<text x="69.6" y="43.1">1M</text>
<text x="7.4" y="49">22uF</text>
<text x="18.8" y="49">22uF</text>
<text x="97.5" y="64.2">R5</text>
<text x="97.5" y="69.7">680</text>
<text x="97.5" y="78.2">R7</text>
<text x="97.5" y="83.7">200</text>
<text x="98.8" y="117.5">U8</text>
</g>
</svg>
